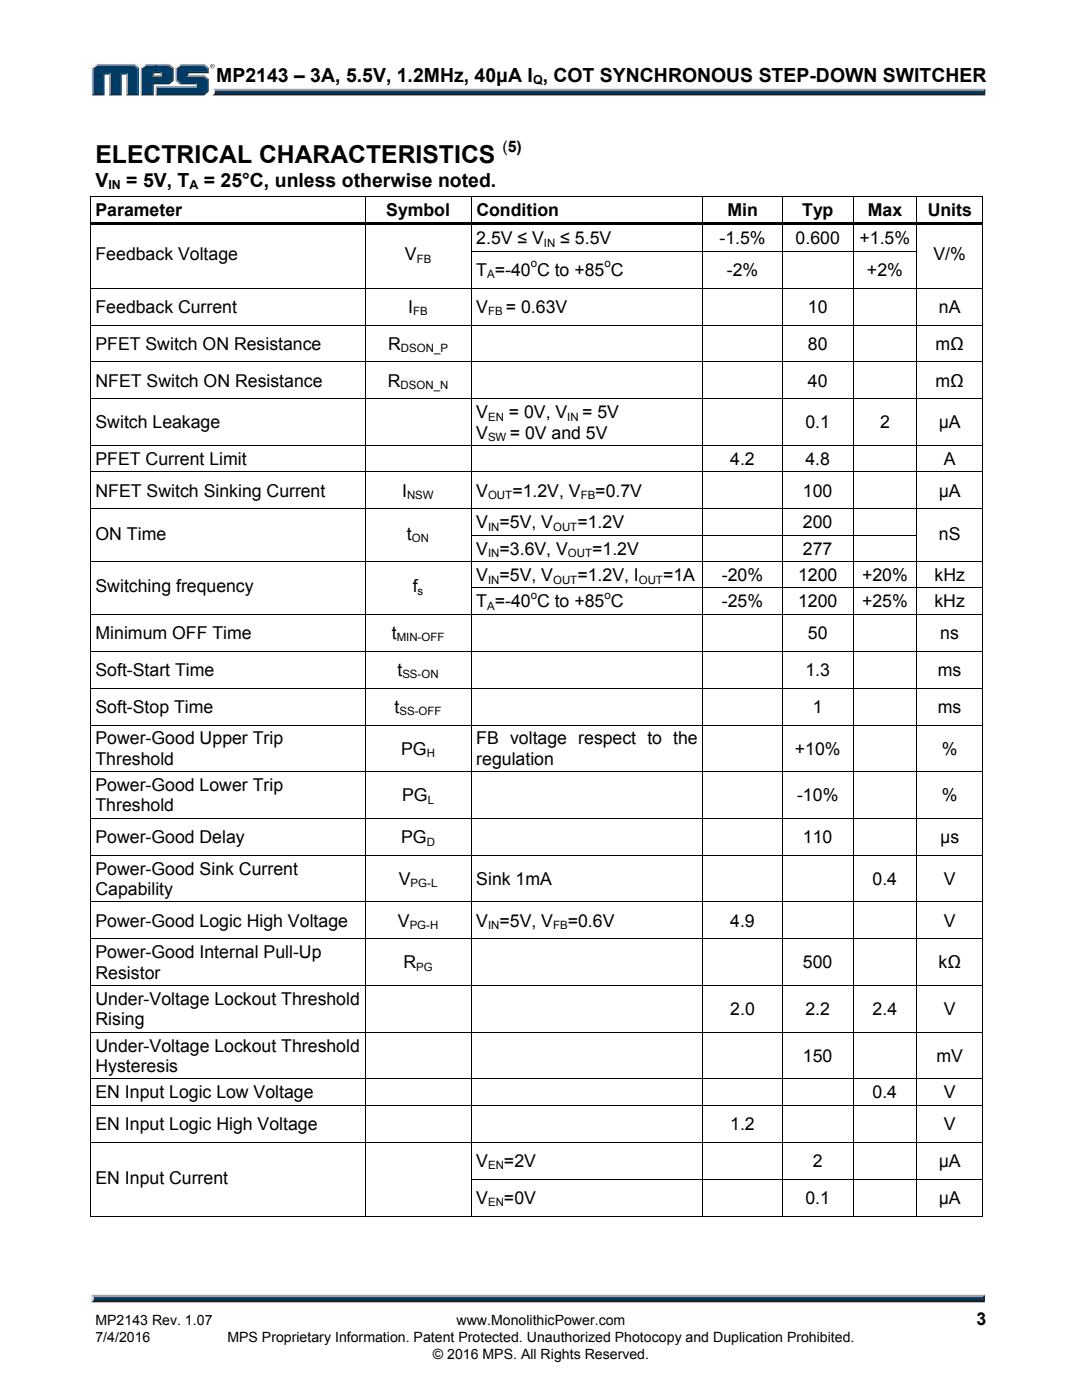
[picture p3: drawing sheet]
<svg xmlns="http://www.w3.org/2000/svg" width="216mm" height="279mm" viewBox="0 0 216 279" stroke-linecap="round" stroke-linejoin="round" font-family="sans-serif">
<path d="M42.7 17.7h153.9l-.4 .7h-153.4z" fill="#94a0b9"/>
<path d="M42.8 18.4h153.4l.4 .6h-154.3l.4-.2z" fill="#231f20"/>
<path d="M196.2 18.1l.4-.4v1.3l-.4-.4z" fill="#001339"/>
<path d="M42.9 18.1h153.3v.5h-153.4z" fill="#003b63"/>
<path d="M42.7 17.7l.2 .5a.79 .79 0 0 1-.6 .8h.1a1.24 1.24 0 0 0 .3-1.3z" fill="#dcddde"/>
<path d="M30.4 15.2l.3-.2h1.3l.3 .2z" fill="#94a0b9"/>
<g fill="#003b63">
<path d="M18.6 13.6l.8-.6h7.2l.8 .6v5.2h-2v-4.2h-1.4v4.2h-2v-4.2h-1.4v4.2h-2z"/>
<path d="M28.3 13.6l.8-.6h2.2v1.4h-.9v.8h1.9v-.8h-1.3v-1.4h2.6l.8 .6v2.3l-.8 .7h-3.2v2.2h-2.1z"/>
<path d="M31.3 17.5h8v-.9h-3.2l-.9-.7v-2.3l.9-.6h4.4l.9 .6v.8h-4.1v.8h3.2l.9 .7v2.2l-.9 .7h-9.2z"/>
</g>
<path d="M35.9 12.9h4.8" fill="none" stroke="#94a0b9" stroke-width=".27"/>
<path d="M35 13.5l.9-.7 .2 .2-.8 .6z" fill="#dcddde"/>
<path d="M35.1 13.5v2.6" fill="none" stroke="#94a0b9" stroke-width=".27"/>
<path d="M35 16.1l.3-.2 .8 .7-.2 .2z" fill="#547194"/>
<path d="M35.9 16.7h3.4" fill="none" stroke="#001339" stroke-width=".27"/>
<g fill="#94a0b9">
<path d="M31 17.2h8.1v-.4l.2-.2v.9h-8z"/>
<path d="M31 17.2l.3 .3v1.3l-.3 .2z"/>
</g>
<path d="M37.3 14.4h4.1v-.8l.2-.1v1.1h-4v.4l-.3 .2z" fill="#001339"/>
<path d="M37.3 15.1h3.4" fill="none" stroke="#94a0b9" stroke-width=".27"/>
<path d="M40.7 15l.9 .7-.2 .2-.9-.7z" fill="#547194"/>
<g fill="#001339">
<path d="M31 19l.3-.2h9.2l.9-.7v-2.2l.2-.2v2.5l-.9 .8z"/>
<path d="M30.4 16.6h3.2l.8-.7v-2.3l.2-.1v2.6l-.9 .7h-3v2.2h-2.6l.2-.2h2.1z"/>
</g>
<path d="M33.7 12.8l.9 .7-.2 .1-.8-.6z" fill="#547194"/>
<path d="M29 12.9h4.7" fill="none" stroke="#94a0b9" stroke-width=".27"/>
<path d="M28.1 13.5l.9-.7 .1 .2-.8 .6z" fill="#dcddde"/>
<path d="M28.2 13.5v5.5" fill="none" stroke="#94a0b9" stroke-width=".27"/>
<path d="M32 14.6l.3-.2v.8l-.3-.2z" fill="#94a0b9"/>
<g fill="#001339">
<path d="M30.4 14.4h1.9l-.3 .2h-1.3v.4l-.3 .2z"/>
<path d="M27.4 13.6l.3-.1v5.5h-2.5l.2-.2h2z"/>
</g>
<path d="M26.8 12.8l.9 .7-.3 .1-.8-.6z" fill="#547194"/>
<path d="M19.2 12.9h7.6" fill="none" stroke="#94a0b9" stroke-width=".27"/>
<path d="M18.3 13.5l.9-.7 .2 .2-.8 .6z" fill="#dcddde"/>
<path d="M18.5 13.5v5.5" fill="none" stroke="#94a0b9" stroke-width=".27"/>
<path d="M20.6 14.6h1.4l-.2 .3h-.9v4.1h-2.6l.3-.2h2z" fill="#001339"/>
<path d="M21.9 14.6v4.4" fill="none" stroke="#94a0b9" stroke-width=".27"/>
<path d="M24 14.6h1.4l-.2 .3h-.9v4.1h-2.5l.2-.2h2z" fill="#001339"/>
<path d="M25.3 14.6v4.4" fill="none" stroke="#94a0b9" stroke-width=".27"/>
<path d="M40.7 12.8l.9 .7-.2 .1-.9-.6z" fill="#547194"/>
<g fill="#231f20">
<path d="M18.7 259.2h177.4l.4 .7h-178.3z"/>
<path d="M41.9 13.2a.45 .45 0 0 1 .9 0 .45 .45 0 0 1-.9 0zM42 13.2a.37 .37 0 0 0 .7 0 .37 .37 0 0 0-.7 0zM42.2 13h.3l.1 .5-.3-.3-.1 .3zM42.3 13v.2h.1z"/>
</g>
<path d="M18.3 258.4h178.2l-.4 .8h-177.4z" fill="#94a0b9"/>
<path d="M196.5 258.4v1.5l-.4-.4v-.6z" fill="#001339"/>
<path d="M18.7 258.9h177.4v.6h-177.4z" fill="#003b63"/>
<path d="M18.2 258.4l.5 .5v.5l-.5 .5z" fill="#dcddde"/>
<g fill="#000">
<path d="M17.9 39.2h.2v.7h-.2zM72.8 39.2h.1v.7h-.1zM93.9 39.2h.2v.7h-.2zM140.2 39.2h.1v.7h-.1zM156 39.2h.2v.7h-.2zM170.2 39.2h.1v.7h-.1zM182.9 39.2h.1v.7h-.1zM196 39.2h.2v.7h-.2zM196 39.2h.2v.1h-.2zM17.9 44.4h.2v1.1h-.2zM17.9 50h.2v.7h-.2zM17.9 57.4h.2v.7h-.2z"/>
<path d="M18.1 44.4h54.7v.6h-54.7zM72.8 45h.1v.5h-.1zM72.8 44.4h21.1v.6h-21.1zM72.8 50h.1v.7h-.1zM72.8 57.4h.1v.7h-.1zM93.9 45h.2v.5h-.2zM93.9 44.4h46.3v.6h-46.3zM93.9 50h.2v.7h-.2zM93.9 57.4h.2v.7h-.2zM140.2 45h.1v.5h-.1zM140.2 44.4h15.8v.6h-15.8zM140.2 50h.1v.7h-.1z"/>
<path d="M140.2 57.4h.1v.7h-.1zM156 45h.2v.5h-.2zM156 44.4h14.2v.6h-14.2zM156 50h.2v.7h-.2zM156 57.4h.2v.7h-.2zM170.2 45h.1v.5h-.1zM170.2 44.4h12.7v.6h-12.7zM170.2 50h.1v.7h-.1zM170.2 57.4h.1v.7h-.1zM182.9 45h.1v.5h-.1zM182.9 44.4h13.1v.6h-13.1zM182.9 50h.1v.7h-.1z"/>
<path d="M182.9 57.4h.1v.7h-.1zM196 44.4h.2v1.1h-.2zM196 50h.2v.7h-.2zM196 57.4h.2v.7h-.2zM17.9 64.8h.2v.7h-.2zM17.9 72.2h.2v.7h-.2zM72.8 64.8h.1v.7h-.1zM72.8 72.2h.1v.7h-.1zM93.9 64.8h.2v.7h-.2zM93.9 72.2h.2v.7h-.2zM140.2 64.8h.1v.7h-.1zM140.2 72.2h.1v.7h-.1z"/>
<path d="M156 64.8h.2v.7h-.2zM156 72.2h.2v.7h-.2zM170.2 64.8h.1v.7h-.1zM170.2 72.2h.1v.7h-.1zM182.9 64.8h.1v.7h-.1zM182.9 72.2h.1v.7h-.1zM196 64.8h.2v.7h-.2zM196 72.2h.2v.7h-.2zM17.9 79.5h.2v.7h-.2zM17.9 88.8h.2v.7h-.2zM17.9 94.1h.2v.7h-.2zM72.8 79.5h.1v.7h-.1z"/>
<path d="M72.8 88.8h.1v.7h-.1zM72.8 94.1h.1v.7h-.1zM93.9 79.5h.2v.7h-.2zM93.9 88.8h.2v.7h-.2zM93.9 94.1h.2v.7h-.2zM140.2 79.5h.1v.7h-.1zM140.2 88.8h.1v.7h-.1zM140.2 94.1h.1v.7h-.1zM156 79.5h.2v.7h-.2zM156 88.8h.2v.7h-.2zM156 94.1h.2v.7h-.2zM170.2 79.5h.1v.7h-.1z"/>
<path d="M170.2 88.8h.1v.7h-.1zM170.2 94.1h.1v.7h-.1zM182.9 79.5h.1v.7h-.1zM182.9 88.8h.1v.7h-.1zM182.9 94.1h.1v.7h-.1zM196 79.5h.2v.7h-.2zM196 88.8h.2v.7h-.2zM196 94.1h.2v.7h-.2zM17.9 101.5h.2v.7h-.2zM17.9 106.7h.2v.7h-.2zM17.9 112h.2v.7h-.2zM17.9 117.2h.2v.7h-.2z"/>
<path d="M72.8 101.5h.1v.7h-.1zM72.8 106.7h.1v.7h-.1zM72.8 112h.1v.7h-.1zM72.8 117.2h.1v.7h-.1zM93.9 101.5h.2v.7h-.2zM93.9 106.7h.2v.7h-.2zM93.9 112h.2v.7h-.2zM93.9 117.2h.2v.7h-.2zM140.2 101.5h.1v.7h-.1zM140.2 106.7h.1v.7h-.1zM140.2 112h.1v.7h-.1zM140.2 117.2h.1v.7h-.1z"/>
<path d="M156 101.5h.2v.7h-.2zM156 106.7h.2v.7h-.2zM156 112h.2v.7h-.2zM156 117.2h.2v.7h-.2zM170.2 101.5h.1v.7h-.1zM170.2 106.7h.1v.7h-.1zM170.2 112h.1v.7h-.1zM170.2 117.2h.1v.7h-.1zM182.9 101.5h.1v.7h-.1zM182.9 106.7h.1v.7h-.1zM182.9 112h.1v.7h-.1zM182.9 117.2h.1v.7h-.1z"/>
<path d="M196 101.5h.2v.7h-.2zM196 106.7h.2v.7h-.2zM196 112h.2v.7h-.2zM196 117.2h.2v.7h-.2zM17.9 122.5h.2v.7h-.2zM17.9 129.9h.2v.7h-.2zM17.9 137.2h.2v.7h-.2zM72.8 122.5h.1v.7h-.1zM72.8 129.9h.1v.7h-.1zM72.8 137.2h.1v.7h-.1zM93.9 122.5h.2v.7h-.2zM93.9 129.9h.2v.7h-.2z"/>
<path d="M93.9 137.2h.2v.7h-.2zM140.2 122.5h.1v.7h-.1zM140.2 129.9h.1v.7h-.1zM140.2 137.2h.1v.7h-.1zM156 122.5h.2v.7h-.2zM156 129.9h.2v.7h-.2zM156 137.2h.2v.7h-.2zM170.2 122.5h.1v.7h-.1zM170.2 129.9h.1v.7h-.1zM170.2 137.2h.1v.7h-.1zM182.9 122.5h.1v.7h-.1zM182.9 129.9h.1v.7h-.1z"/>
<path d="M182.9 137.2h.1v.7h-.1zM196 122.5h.2v.7h-.2zM196 129.9h.2v.7h-.2zM196 137.2h.2v.7h-.2zM17.9 144.6h.2v.7h-.2zM17.9 153.9h.2v.7h-.2zM72.8 144.6h.1v.7h-.1zM72.8 153.9h.1v.7h-.1zM93.9 144.6h.2v.7h-.2zM93.9 153.9h.2v.7h-.2zM140.2 144.6h.1v.7h-.1zM140.2 153.9h.1v.7h-.1z"/>
<path d="M156 144.6h.2v.7h-.2zM156 153.9h.2v.7h-.2zM170.2 144.6h.1v.7h-.1zM170.2 153.9h.1v.7h-.1zM182.9 144.6h.1v.7h-.1zM182.9 153.9h.1v.7h-.1zM196 144.6h.2v.7h-.2zM196 153.9h.2v.7h-.2zM17.9 163.2h.2v.7h-.2zM17.9 170.6h.2v.7h-.2zM72.8 163.2h.1v.7h-.1zM72.8 170.6h.1v.7h-.1z"/>
<path d="M93.9 163.2h.2v.7h-.2zM93.9 170.6h.2v.7h-.2zM140.2 163.2h.1v.7h-.1zM140.2 170.6h.1v.7h-.1zM156 163.2h.2v.7h-.2zM156 170.6h.2v.7h-.2zM170.2 163.2h.1v.7h-.1zM170.2 170.6h.1v.7h-.1zM182.9 163.2h.1v.7h-.1zM182.9 170.6h.1v.7h-.1zM196 163.2h.2v.7h-.2zM196 170.6h.2v.7h-.2z"/>
<path d="M17.9 179.9h.2v.7h-.2zM17.9 187.3h.2v.7h-.2zM17.9 196.6h.2v.7h-.2zM72.8 179.9h.1v.7h-.1zM72.8 187.3h.1v.7h-.1zM72.8 196.6h.1v.7h-.1zM93.9 179.9h.2v.7h-.2zM93.9 187.3h.2v.7h-.2zM93.9 196.6h.2v.7h-.2zM140.2 179.9h.1v.7h-.1zM140.2 187.3h.1v.7h-.1zM140.2 196.6h.1v.7h-.1z"/>
<path d="M156 179.9h.2v.7h-.2zM156 187.3h.2v.7h-.2zM156 196.6h.2v.7h-.2zM170.2 179.9h.1v.7h-.1zM170.2 187.3h.1v.7h-.1zM170.2 196.6h.1v.7h-.1zM182.9 179.9h.1v.7h-.1zM182.9 187.3h.1v.7h-.1zM182.9 196.6h.1v.7h-.1zM196 179.9h.2v.7h-.2zM196 187.3h.2v.7h-.2zM196 196.6h.2v.7h-.2z"/>
<path d="M17.9 205.9h.2v.7h-.2zM17.9 215.2h.2v.7h-.2zM72.8 205.9h.1v.7h-.1zM72.8 215.2h.1v.7h-.1zM93.9 205.9h.2v.7h-.2zM93.9 215.2h.2v.7h-.2zM140.2 205.9h.1v.7h-.1zM140.2 215.2h.1v.7h-.1zM156 205.9h.2v.7h-.2zM156 215.2h.2v.7h-.2zM170.2 205.9h.1v.7h-.1zM170.2 215.2h.1v.7h-.1z"/>
<path d="M182.9 205.9h.1v.7h-.1zM182.9 215.2h.1v.7h-.1zM196 205.9h.2v.7h-.2zM196 215.2h.2v.7h-.2zM17.9 220.5h.2v.7h-.2zM17.9 227.9h.2v.7h-.2zM17.9 235.2h.2v.7h-.2zM72.8 220.5h.1v.7h-.1zM72.8 227.9h.1v.7h-.1zM72.8 235.2h.1v.7h-.1zM93.9 220.5h.2v.7h-.2zM93.9 227.9h.2v.7h-.2z"/>
<path d="M93.9 235.2h.2v.7h-.2zM140.2 220.5h.1v.7h-.1zM140.2 227.9h.1v.7h-.1zM140.2 235.2h.1v.7h-.1zM156 220.5h.2v.7h-.2zM156 227.9h.2v.7h-.2zM156 235.2h.2v.7h-.2zM170.2 220.5h.1v.7h-.1zM170.2 227.9h.1v.7h-.1zM170.2 235.2h.1v.7h-.1zM182.9 220.5h.1v.7h-.1zM182.9 227.9h.1v.7h-.1z"/>
<path d="M182.9 235.2h.1v.7h-.1zM196 220.5h.2v.7h-.2zM196 227.9h.2v.7h-.2zM196 235.2h.2v.7h-.2zM196 242.6h.2v.2h-.2z"/>
</g>
<g fill="none" stroke="#000" stroke-width=".2">
<path d="M17.9 39.3h54.9M18 39.9v4.5M72.9 39.9v4.5M72.9 39.3h21M94 39.9v4.5M94.1 39.3h46.1M140.3 39.9v4.5M140.3 39.3h15.7M156.1 39.9v4.5M156.2 39.3h14M170.2 39.9v4.5M170.3 39.3h12.6"/>
<path d="M182.9 39.9v4.5M183 39.3h13M196.1 39.9v4.5M18 45.5v4.5M18 50.7v6.7M18 58.1v6.7M18.1 57.5h54.7M72.9 45.5v4.5M72.9 50.7v6.7M72.9 58.1v6.7M72.9 57.5h21M94 45.5v4.5"/>
<path d="M94 50.7v6.7M94 58.1v6.7M94.1 50.1h46.1M94.1 57.5h46.1M140.3 45.5v4.5M140.3 50.7v6.7M140.3 58.1v6.7M140.3 50.1h15.7M140.3 57.5h15.7M156.1 45.5v4.5M156.1 50.7v6.7M156.1 58.1v6.7"/>
<path d="M156.2 50.1h14M156.2 57.5h14M170.2 45.5v4.5M170.2 50.7v6.7M170.2 58.1v6.7M170.3 50.1h12.6M170.3 57.5h12.6M182.9 45.5v4.5M182.9 50.7v6.7M182.9 58.1v6.7M183 57.5h13M196.1 45.5v4.5"/>
<path d="M196.1 50.7v6.7M196.1 58.1v6.7M18 65.5v6.7M18 72.9v6.6M18.1 64.9h54.7M18.1 72.2h54.7M18.1 79.6h54.7M72.9 65.5v6.7M72.9 72.9v6.6M72.9 64.9h21M72.9 72.2h21M72.9 79.6h21"/>
<path d="M94 65.5v6.7M94 72.9v6.6M94.1 64.9h46.1M94.1 72.2h46.1M94.1 79.6h46.1M140.3 65.5v6.7M140.3 72.9v6.6M140.3 64.9h15.7M140.3 72.2h15.7M140.3 79.6h15.7M156.1 65.5v6.7M156.1 72.9v6.6"/>
<path d="M156.2 64.9h14M156.2 72.2h14M156.2 79.6h14M170.2 65.5v6.7M170.2 72.9v6.6M170.3 64.9h12.6M170.3 72.2h12.6M170.3 79.6h12.6M182.9 65.5v6.7M182.9 72.9v6.6M183 64.9h13M183 72.2h13"/>
<path d="M183 79.6h13M196.1 65.5v6.7M196.1 72.9v6.6M18 80.2v8.6M18 89.5v4.6M18 94.8v6.7M18.1 88.9h54.7M18.1 94.2h54.7M72.9 80.2v8.6M72.9 89.5v4.6M72.9 94.8v6.7M72.9 88.9h21"/>
<path d="M72.9 94.2h21M94 80.2v8.6M94 89.5v4.6M94 94.8v6.7M94.1 88.9h46.1M94.1 94.2h46.1M140.3 80.2v8.6M140.3 89.5v4.6M140.3 94.8v6.7M140.3 88.9h15.7M140.3 94.2h15.7M156.1 80.2v8.6"/>
<path d="M156.1 89.5v4.6M156.1 94.8v6.7M156.2 88.9h14M156.2 94.2h14M170.2 80.2v8.6M170.2 89.5v4.6M170.2 94.8v6.7M170.3 88.9h12.6M170.3 94.2h12.6M182.9 80.2v8.6M182.9 89.5v4.6M182.9 94.8v6.7"/>
<path d="M183 88.9h13M183 94.2h13M196.1 80.2v8.6M196.1 89.5v4.6M196.1 94.8v6.7M18 102.2v4.5M18 107.4v4.6M18 112.7v4.5M18 117.9v4.6M18.1 101.6h54.7M18.1 112.1h54.7M72.9 102.2v4.5"/>
<path d="M72.9 107.4v4.6M72.9 112.7v4.5M72.9 117.9v4.6M72.9 101.6h21M72.9 112.1h21M94 102.2v4.5M94 107.4v4.6M94 112.7v4.5M94 117.9v4.6M94.1 101.6h46.1M94.1 106.8h46.1M94.1 112.1h46.1"/>
<path d="M94.1 117.3h46.1M140.3 102.2v4.5M140.3 107.4v4.6M140.3 112.7v4.5M140.3 117.9v4.6M140.3 101.6h15.7M140.3 106.8h15.7M140.3 112.1h15.7M140.3 117.3h15.7M156.1 102.2v4.5M156.1 107.4v4.6M156.1 112.7v4.5"/>
<path d="M156.1 117.9v4.6M156.2 101.6h14M156.2 106.8h14M156.2 112.1h14M156.2 117.3h14M170.2 102.2v4.5M170.2 107.4v4.6M170.2 112.7v4.5M170.2 117.9v4.6M170.3 101.6h12.6M170.3 106.8h12.6M170.3 112.1h12.6"/>
<path d="M170.3 117.3h12.6M182.9 102.2v4.5M182.9 107.4v4.6M182.9 112.7v4.5M182.9 117.9v4.6M183 101.6h13M183 112.1h13M183 117.3h13M196.1 102.2v4.5M196.1 107.4v4.6M196.1 112.7v4.5M196.1 117.9v4.6"/>
<path d="M18 123.2v6.7M18 130.6v6.6M18 137.9v6.7M18.1 122.6h54.7M18.1 129.9h54.7M18.1 137.3h54.7M72.9 123.2v6.7M72.9 130.6v6.6M72.9 137.9v6.7M72.9 122.6h21M72.9 129.9h21M72.9 137.3h21"/>
<path d="M94 123.2v6.7M94 130.6v6.6M94 137.9v6.7M94.1 122.6h46.1M94.1 129.9h46.1M94.1 137.3h46.1M140.3 123.2v6.7M140.3 130.6v6.6M140.3 137.9v6.7M140.3 122.6h15.7M140.3 129.9h15.7M140.3 137.3h15.7"/>
<path d="M156.1 123.2v6.7M156.1 130.6v6.6M156.1 137.9v6.7M156.2 122.6h14M156.2 129.9h14M156.2 137.3h14M170.2 123.2v6.7M170.2 130.6v6.6M170.2 137.9v6.7M170.3 122.6h12.6M170.3 129.9h12.6M170.3 137.3h12.6"/>
<path d="M182.9 123.2v6.7M182.9 130.6v6.6M182.9 137.9v6.7M183 122.6h13M183 129.9h13M183 137.3h13M196.1 123.2v6.7M196.1 130.6v6.6M196.1 137.9v6.7M18 145.3v8.6M18 154.6v8.6M18.1 144.7h54.7"/>
<path d="M18.1 154h54.7M72.9 145.3v8.6M72.9 154.6v8.6M72.9 144.7h21M72.9 154h21M94 145.3v8.6M94 154.6v8.6M94.1 144.7h46.1M94.1 154h46.1M140.3 145.3v8.6M140.3 154.6v8.6M140.3 144.7h15.7"/>
<path d="M140.3 154h15.7M156.1 145.3v8.6M156.1 154.6v8.6M156.2 144.7h14M156.2 154h14M170.2 145.3v8.6M170.2 154.6v8.6M170.3 144.7h12.6M170.3 154h12.6M182.9 145.3v8.6M182.9 154.6v8.6M183 144.7h13"/>
<path d="M183 154h13M196.1 145.3v8.6M196.1 154.6v8.6M18 163.9v6.7M18 171.3v8.6M18.1 163.3h54.7M18.1 170.7h54.7M72.9 163.9v6.7M72.9 171.3v8.6M72.9 163.3h21M72.9 170.7h21M94 163.9v6.7"/>
<path d="M94 171.3v8.6M94.1 163.3h46.1M94.1 170.7h46.1M140.3 163.9v6.7M140.3 171.3v8.6M140.3 163.3h15.7M140.3 170.7h15.7M156.1 163.9v6.7M156.1 171.3v8.6M156.2 163.3h14M156.2 170.7h14M170.2 163.9v6.7"/>
<path d="M170.2 171.3v8.6M170.3 163.3h12.6M170.3 170.7h12.6M182.9 163.9v6.7M182.9 171.3v8.6M183 163.3h13M183 170.7h13M196.1 163.9v6.7M196.1 171.3v8.6M18 180.6v6.7M18 188v8.6M18 197.3v8.6"/>
<path d="M18.1 180h54.7M18.1 187.4h54.7M18.1 196.7h54.7M72.9 180.6v6.7M72.9 188v8.6M72.9 197.3v8.6M72.9 180h21M72.9 187.4h21M72.9 196.7h21M94 180.6v6.7M94 188v8.6M94 197.3v8.6"/>
<path d="M94.1 180h46.1M94.1 187.4h46.1M94.1 196.7h46.1M140.3 180.6v6.7M140.3 188v8.6M140.3 197.3v8.6M140.3 180h15.7M140.3 187.4h15.7M140.3 196.7h15.7M156.1 180.6v6.7M156.1 188v8.6M156.1 197.3v8.6"/>
<path d="M156.2 180h14M156.2 187.4h14M156.2 196.7h14M170.2 180.6v6.7M170.2 188v8.6M170.2 197.3v8.6M170.3 180h12.6M170.3 187.4h12.6M170.3 196.7h12.6M182.9 180.6v6.7M182.9 188v8.6M182.9 197.3v8.6"/>
<path d="M183 180h13M183 187.4h13M183 196.7h13M196.1 180.6v6.7M196.1 188v8.6M196.1 197.3v8.6M18 206.6v8.6M18 215.9v4.6M18.1 206h54.7M18.1 215.3h54.7M72.9 206.6v8.6M72.9 215.9v4.6"/>
<path d="M72.9 206h21M72.9 215.3h21M94 206.6v8.6M94 215.9v4.6M94.1 206h46.1M94.1 215.3h46.1M140.3 206.6v8.6M140.3 215.9v4.6M140.3 206h15.7M140.3 215.3h15.7M156.1 206.6v8.6M156.1 215.9v4.6"/>
<path d="M156.2 206h14M156.2 215.3h14M170.2 206.6v8.6M170.2 215.9v4.6M170.3 206h12.6M170.3 215.3h12.6M182.9 206.6v8.6M182.9 215.9v4.6M183 206h13M183 215.3h13M196.1 206.6v8.6M196.1 215.9v4.6"/>
<path d="M18 221.2v6.7M18 228.6v6.6M18 235.9v6.9M18.1 220.6h54.7M18.1 227.9h54.7M72.9 221.2v6.7M72.9 228.6v6.6M72.9 235.9v6.9M72.9 220.6h21M72.9 227.9h21M94 221.2v6.7M94 228.6v6.6"/>
<path d="M94 235.9v6.9M94.1 220.6h46.1M94.1 227.9h46.1M94.1 235.3h46.1M140.3 221.2v6.7M140.3 228.6v6.6M140.3 235.9v6.9M140.3 220.6h15.7M140.3 227.9h15.7M140.3 235.3h15.7M156.1 221.2v6.7M156.1 228.6v6.6"/>
<path d="M156.1 235.9v6.9M156.2 220.6h14M156.2 227.9h14M156.2 235.3h14M170.2 221.2v6.7M170.2 228.6v6.6M170.2 235.9v6.9M170.3 220.6h12.6M170.3 227.9h12.6M170.3 235.3h12.6M182.9 221.2v6.7M182.9 228.6v6.6"/>
<path d="M182.9 235.9v6.9M183 220.6h13M183 227.9h13M183 235.3h13M196.1 221.2v6.7M196.1 228.6v6.6M196.1 235.9v6.9M17.9 242.7h54.9M72.9 242.7h21M94.1 242.7h46.1M140.3 242.7h15.7M156.2 242.7h14"/>
<path d="M170.3 242.7h12.6M183 242.7h13"/>
</g>
<text font-size="4.9" x="19" y="32.6">ELECTRICAL CHARACTERISTICS</text>
<g font-size="3.9">
<text x="43.2" y="16.3">MP2143 – 3A, 5.5V, 1.2MHz, 40μA I , COT SYNCHRONOUS STEP-DOWN SWITCHER</text>
<text x="19" y="37.3">V</text>
<text x="25.2" y="37.3">= 5V, T</text>
<text x="40.7" y="37.3">= 25°C, unless otherwise noted.</text>
</g>
<g font-size="3.5">
<text x="19" y="43.2">Parameter</text>
<text x="77.1" y="43.2">Symbol</text>
<text x="95.1" y="43.2">Condition</text>
<text x="145.2" y="43.2">Min</text>
<text x="160.1" y="43.2">Typ</text>
<text x="173.2" y="43.2">Max</text>
<text x="185.1" y="43.2">Units</text>
<text x="19" y="51.9">Feedback Voltage</text>
<text x="80.8" y="51.9">V</text>
<text x="95" y="48.7">2.5V ≤ V</text>
<text x="111.8" y="48.7">≤ 5.5V</text>
<text x="143.6" y="48.7">-1.5%</text>
<text x="158.8" y="48.7">0.600</text>
<text x="171.5" y="48.7">+1.5%</text>
<text x="186.3" y="51.9">V/%</text>
<text x="95" y="55">T =-40 C to +85 C</text>
<text x="145" y="55">-2%</text>
<text x="173" y="55">+2%</text>
<text x="19" y="62.4">Feedback Current</text>
<text x="81.5" y="62.4">I</text>
<text x="95" y="62.4">V</text>
<text x="100.9" y="62.4">= 0.63V</text>
<text x="161.2" y="62.4">10</text>
<text x="187.3" y="62.4">nA</text>
<text x="19" y="69.8">PFET Switch ON Resistance</text>
<text x="77.4" y="69.8">R</text>
<text x="161.2" y="69.8">80</text>
<text x="186.7" y="69.8">mΩ</text>
<text x="19" y="77.2">NFET Switch ON Resistance</text>
<text x="77.4" y="77.2">R</text>
<text x="161.2" y="77.2">40</text>
<text x="186.7" y="77.2">mΩ</text>
<text x="95" y="83.5">V</text>
<text x="101.5" y="83.5">= 0V, V</text>
<text x="116.2" y="83.5">= 5V</text>
<text x="19" y="85.5">Switch Leakage</text>
<text x="95" y="87.5">V</text>
<text x="101.7" y="87.5">= 0V and 5V</text>
<text x="160.7" y="85.5">0.1</text>
<text x="175.6" y="85.5">2</text>
<text x="187.3" y="85.5">μA</text>
<text x="19" y="92.8">PFET Current Limit</text>
<text x="145.7" y="92.8">4.2</text>
<text x="160.7" y="92.8">4.8</text>
<text x="188.3" y="92.8">A</text>
<text x="19" y="99.1">NFET Switch Sinking Current</text>
<text x="80.2" y="99.1">I</text>
<text x="95" y="99.1">V</text>
<text x="102.2" y="99.1">=1.2V, V</text>
<text x="118.8" y="99.1">=0.7V</text>
<text x="160.2" y="99.1">100</text>
<text x="187.3" y="99.1">μA</text>
<text x="19" y="107.7">ON Time</text>
<text x="81.2" y="107.7">t</text>
<text x="95" y="105.4">V =5V, V</text>
<text x="115.2" y="105.4">=1.2V</text>
<text x="160.2" y="105.4">200</text>
<text x="187.3" y="107.7">nS</text>
<text x="95" y="110.7">V =3.6V, V</text>
<text x="118.2" y="110.7">=1.2V</text>
<text x="160.2" y="110.7">277</text>
<text x="19" y="118.2">Switching frequency</text>
<text x="82.4" y="118.2">f</text>
<text x="95" y="116">V =5V, V</text>
<text x="115.2" y="116">=1.2V, I</text>
<text x="132.3" y="116">=1A</text>
<text x="144" y="116">-20%</text>
<text x="159.2" y="116">1200</text>
<text x="172" y="116">+20%</text>
<text x="186.5" y="116">kHz</text>
<text x="95" y="121.2">T =-40 C to +85 C</text>
<text x="144" y="121.2">-25%</text>
<text x="159.2" y="121.2">1200</text>
<text x="172" y="121.2">+25%</text>
<text x="186.5" y="121.2">kHz</text>
<text x="19" y="127.5">Minimum OFF Time</text>
<text x="78.2" y="127.5">t</text>
<text x="161.2" y="127.5">50</text>
<text x="187.6" y="127.5">ns</text>
<text x="19" y="134.9">Soft-Start Time</text>
<text x="79.3" y="134.9">t</text>
<text x="160.7" y="134.9">1.3</text>
<text x="187.1" y="134.9">ms</text>
<text x="19" y="142.2">Soft-Stop Time</text>
<text x="78.7" y="142.2">t</text>
<text x="162.2" y="142.2">1</text>
<text x="187.1" y="142.2">ms</text>
<text x="19" y="148.6">Power-Good Upper Trip</text>
<text x="95" y="148.6">FB voltage respect to the</text>
<text x="19" y="152.6">Threshold</text>
<text x="80.1" y="150.6">PG</text>
<text x="95" y="152.6">regulation</text>
<text x="158.6" y="150.6">+10%</text>
<text x="187.9" y="150.6">%</text>
<text x="19" y="157.9">Power-Good Lower Trip</text>
<text x="19" y="161.9">Threshold</text>
<text x="80.2" y="159.9">PG</text>
<text x="159" y="159.9">-10%</text>
<text x="187.9" y="159.9">%</text>
<text x="19" y="168.2">Power-Good Delay</text>
<text x="80" y="168.2">PG</text>
<text x="160.2" y="168.2">110</text>
<text x="187.6" y="168.2">μs</text>
<text x="19" y="174.6">Power-Good Sink Current</text>
<text x="19" y="178.6">Capability</text>
<text x="79.6" y="176.6">V</text>
<text x="95" y="176.6">Sink 1mA</text>
<text x="174.1" y="176.6">0.4</text>
<text x="188.3" y="176.6">V</text>
<text x="19" y="184.9">Power-Good Logic High Voltage</text>
<text x="79.4" y="184.9">V</text>
<text x="95" y="184.9">V =5V, V</text>
<text x="113.3" y="184.9">=0.6V</text>
<text x="145.7" y="184.9">4.9</text>
<text x="188.3" y="184.9">V</text>
<text x="19" y="191.3">Power-Good Internal Pull-Up</text>
<text x="19" y="195.3">Resistor</text>
<text x="80.5" y="193.3">R</text>
<text x="160.2" y="193.3">500</text>
<text x="187.3" y="193.3">kΩ</text>
<text x="19" y="200.6">Under-Voltage Lockout Threshold</text>
<text x="145.7" y="202.6">2.0</text>
<text x="160.7" y="202.6">2.2</text>
<text x="174.1" y="202.6">2.4</text>
<text x="188.3" y="202.6">V</text>
<text x="19" y="204.6">Rising</text>
<text x="19" y="209.9">Under-Voltage Lockout Threshold</text>
<text x="19" y="213.9">Hysteresis</text>
<text x="160.2" y="211.9">150</text>
<text x="186.9" y="211.9">mV</text>
<text x="19" y="219.2">EN Input Logic Low Voltage</text>
<text x="174.1" y="219.2">0.4</text>
<text x="188.3" y="219.2">V</text>
<text x="19" y="225.5">EN Input Logic High Voltage</text>
<text x="145.7" y="225.5">1.2</text>
<text x="188.3" y="225.5">V</text>
<text x="95" y="232.9">V</text>
<text x="100.6" y="232.9">=2V</text>
<text x="162.2" y="232.9">2</text>
<text x="187.3" y="232.9">μA</text>
<text x="19" y="236.2">EN Input Current</text>
<text x="95" y="240.2">V</text>
<text x="100.6" y="240.2">=0V</text>
<text x="160.7" y="240.2">0.1</text>
<text x="187.3" y="240.2">μA</text>
<text x="194.9" y="264.5">3</text>
</g>
<text font-size="3.2" x="100.2" y="30.3">(5)</text>
<g font-size="2.8">
<text x="19" y="267.9">7/4/2016</text>
<text x="19" y="264.5">MP2143 Rev. 1.07</text>
<text x="45.4" y="267.9">MPS Proprietary Information. Patent Protected. Unauthorized Photocopy and Duplication Prohibited.</text>
<text x="91.1" y="264.5">www.MonolithicPower.com</text>
<text x="86.4" y="271.1">© 2016 MPS. All Rights Reserved.</text>
</g>
<g font-size="2.5">
<text x="106.4" y="16.8">Q</text>
<text x="21.6" y="37.8">IN</text>
<text x="37.8" y="37.8">A</text>
</g>
<g font-size="2.3">
<text x="83.1" y="52.4">FB</text>
<text x="105.9" y="53.3">o</text>
<text x="108.5" y="49.3">IN</text>
<text x="120.6" y="53.3">o</text>
<text x="97.2" y="55.6">A</text>
<text x="82.4" y="62.9">FB</text>
<text x="97.4" y="62.9">FB</text>
<text x="80" y="70.3">DSON_P</text>
<text x="79.9" y="77.7">DSON_N</text>
<text x="97.4" y="84">EN</text>
<text x="97.4" y="88.1">SW</text>
<text x="113.2" y="84">IN</text>
<text x="81.2" y="99.6">NSW</text>
<text x="97.4" y="99.6">OUT</text>
<text x="115.9" y="99.6">FB</text>
<text x="97.4" y="106">IN</text>
<text x="110.4" y="106">OUT</text>
<text x="82.2" y="108.2">ON</text>
<text x="97.4" y="111.2">IN</text>
<text x="113.3" y="111.2">OUT</text>
<text x="83.3" y="118.7">s</text>
<text x="97.4" y="116.5">IN</text>
<text x="105.9" y="119.4">o</text>
<text x="110.4" y="116.5">OUT</text>
<text x="120.6" y="119.4">o</text>
<text x="127.5" y="116.5">OUT</text>
<text x="97.2" y="121.7">A</text>
<text x="79.2" y="128">MIN-OFF</text>
<text x="80.3" y="135.4">SS-ON</text>
<text x="79.7" y="142.8">SS-OFF</text>
<text x="85.2" y="151.1">H</text>
<text x="85.3" y="160.4">L</text>
<text x="85.2" y="168.8">D</text>
<text x="81.9" y="177.1">PG-L</text>
<text x="81.7" y="185.4">PG-H</text>
<text x="97.4" y="185.4">IN</text>
<text x="110.4" y="185.4">FB</text>
<text x="83.1" y="193.8">PG</text>
<text x="97.4" y="233.4">EN</text>
<text x="97.4" y="240.7">EN</text>
</g>
</svg>
